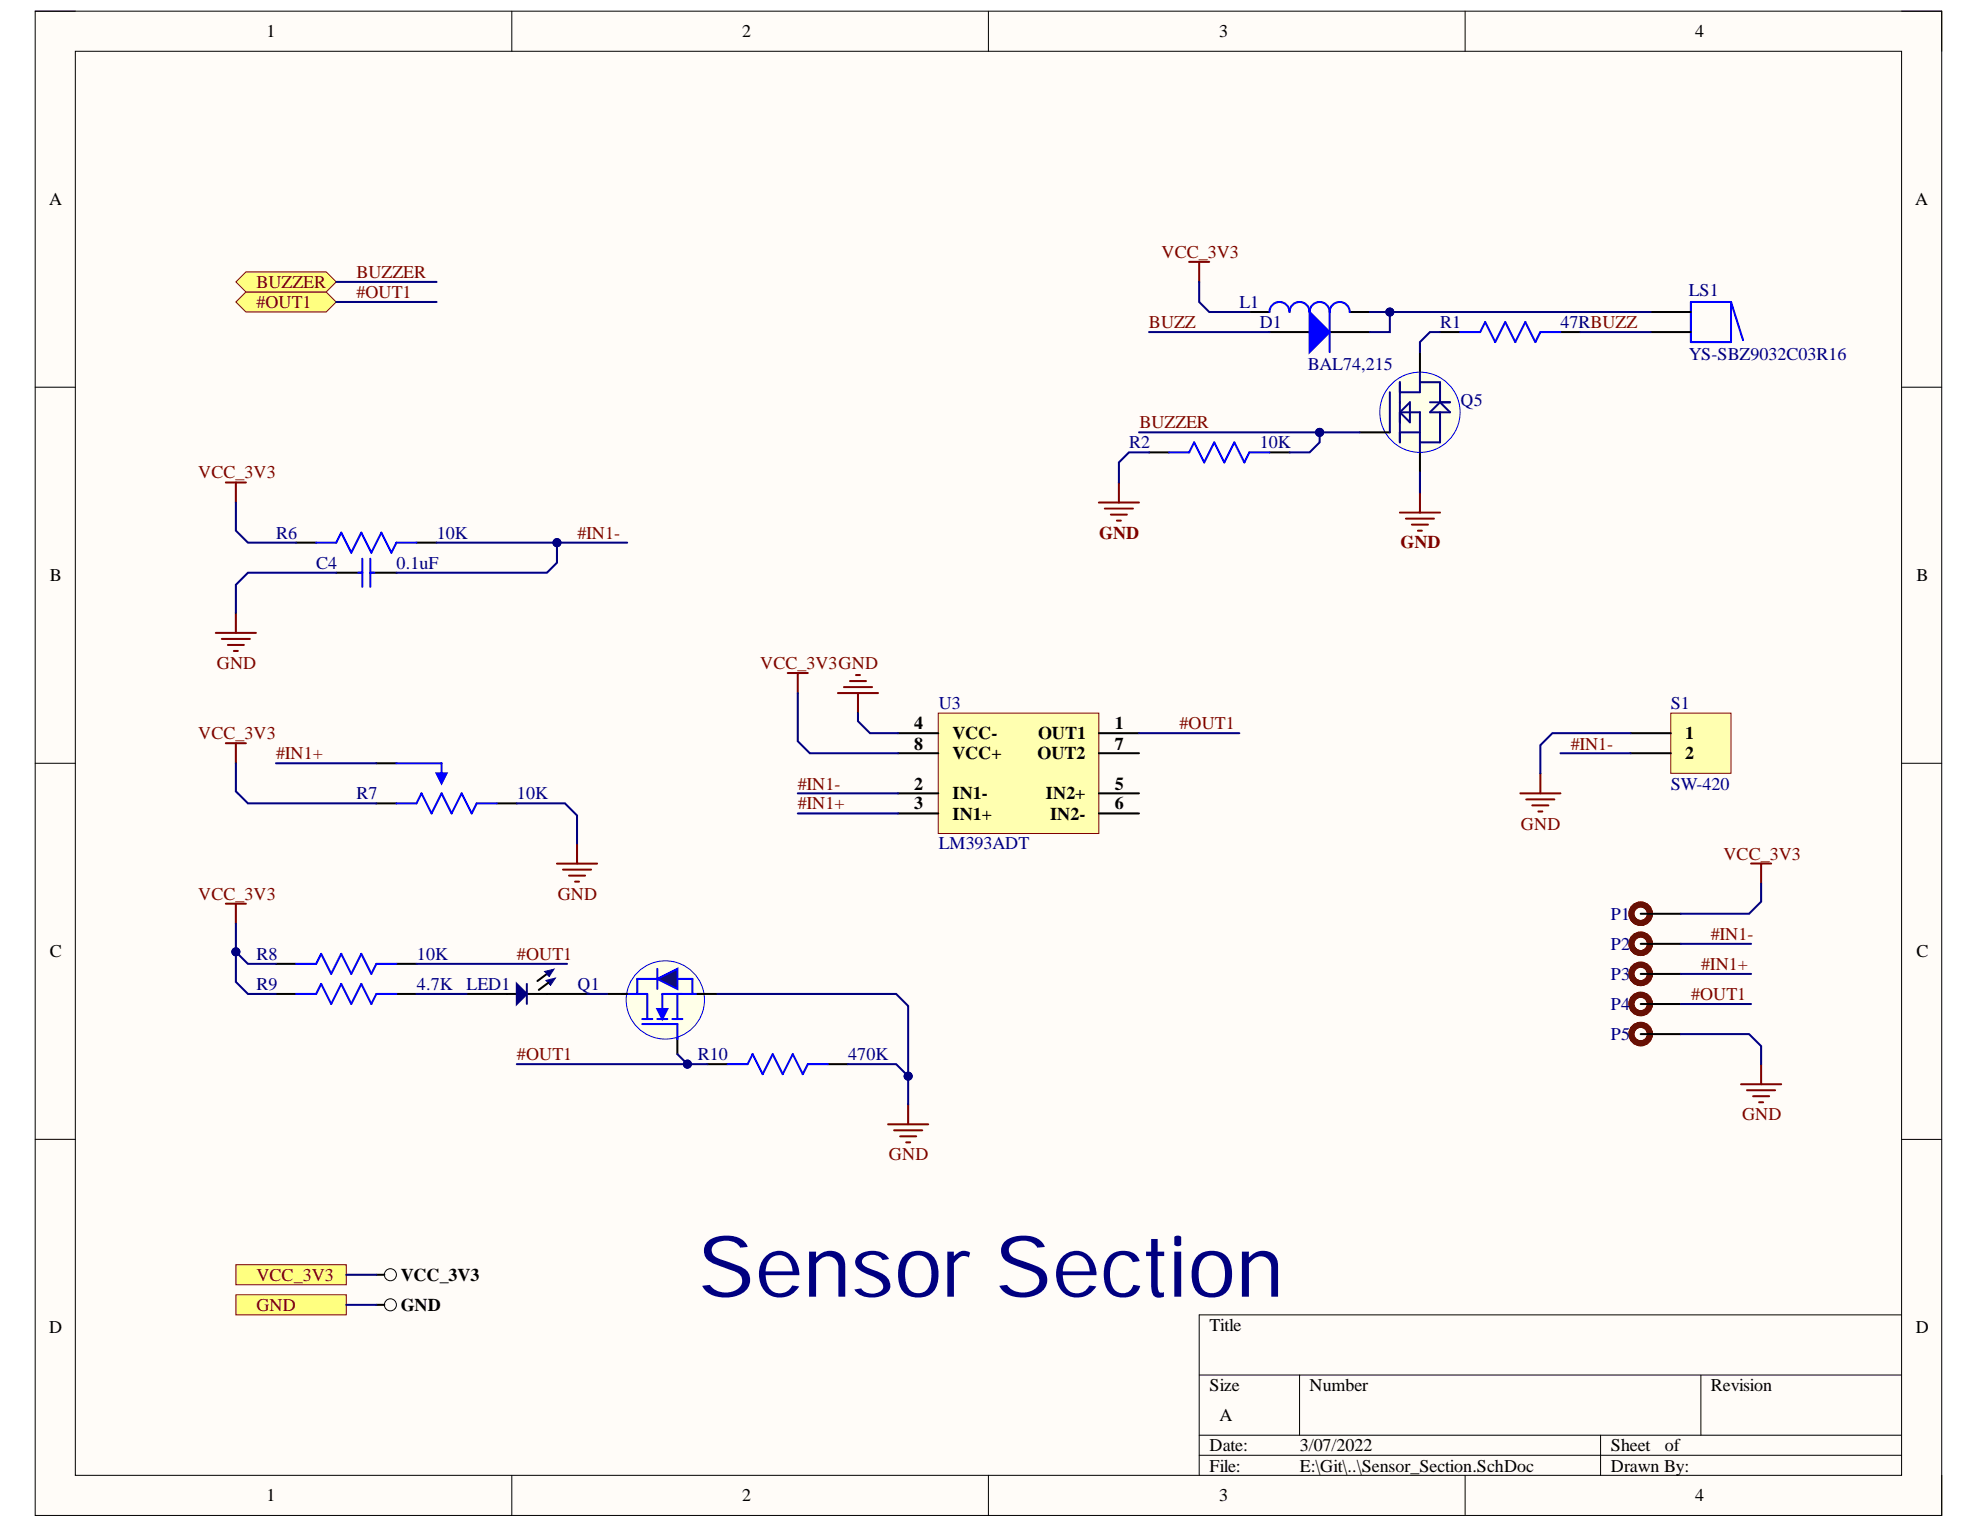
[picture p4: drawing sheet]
<svg xmlns="http://www.w3.org/2000/svg" width="279mm" height="216mm" viewBox="0 0 279 216" stroke-linecap="round" stroke-linejoin="round" font-family="sans-serif">
<path d="M5 1.6h269v212.2h-269z" fill-rule="evenodd" fill="#fffcf8"/>
<path d="M5 1.6h269v212.2h-269z" fill="none" stroke="#000" stroke-width=".14"/>
<path d="M10.6 7.2h257.7v201h-257.7z" fill-rule="evenodd" fill="#fffcf8"/>
<g fill="none" stroke="#000" stroke-width=".14">
<path d="M5 1.6h5.6M10.6 7.2h257.7v201h-257.7zM72.2 1.6v5.6M139.5 1.6v5.6M206.7 1.6v5.6M268.3 1.6h5.7v5.6M5 54.6h5.6M268.3 54.6h5.7M5 107.7h5.6M268.3 107.7h5.7M5 160.8h5.6M268.3 160.8h5.7"/>
<path d="M169.2 194h99.1M183.4 194v8.5M240 194v8.5M268.3 185.5h-99.1v22.7M72.2 208.2v5.6M139.5 208.2v5.6M169.2 202.5h99.1M169.2 205.4h99.1M206.7 208.2v5.6M225.9 202.5v5.7M274 208.2v5.6"/>
</g>
<path d="M132.4 100.6h22.7v17h-22.7z" fill-rule="evenodd" fill="#ffffb0"/>
<path d="M132.4 100.6h22.7v17h-22.7z" fill="none" stroke="#800000" stroke-width=".14"/>
<g fill="none" stroke="#000" stroke-width=".28">
<path d="M41.8 76.6h2.8M58.8 76.6h2.8M47.4 80.8h3.7M52.3 80.8h3.6M126.7 103.5h5.7M126.7 112h5.7M126.7 114.8h5.7M126.7 106.3h5.7M155.1 103.5h5.6M155.1 112h5.6M155.1 114.8h5.6M155.1 106.3h5.6"/>
<path d="M38.9 136h2.9M55.9 136h2.9M38.9 140.3h2.9M55.9 140.3h2.9M95.6 145.9v2.8"/>
</g>
<g fill="none" stroke="#800000" stroke-width=".28">
<path d="M30.5 89.3h5.6M31.3 90.2h4M32.2 91h2.2M33 91.9h.6M33.3 86.5v2.8M118.2 97.8h5.7M119.1 97h4M119.9 96.1h2.3M120.8 95.3h.6M121.1 97.8v2.8M81.4 119v2.9M78.6 121.9h5.7"/>
<path d="M79.4 122.7h4M80.3 123.6h2.3M81.1 124.4h.6"/>
</g>
<path d="M44.6 76.6h2.8l.8-1.4 1.4 2.8 1.4-2.8 1.4 2.8 1.4-2.8 1.4 2.8 .7-1.4h2.9M51.1 78.8v4M52.3 78.8v4M50.6 80.8h.5M52.3 80.8h.5M41.8 136h2.8l.7-1.4 1.4 2.8 1.5-2.8 1.4 2.8 1.4-2.8 1.4 2.8 .7-1.4h2.8M41.8 140.3h2.8l.7-1.5 1.4 2.9 1.5-2.9 1.4 2.9 1.4-2.9 1.4 2.9 .7-1.4h2.8" fill="none" stroke="#00f" stroke-width=".28"/>
<circle cx="93.9" cy="141.1" r="5.5" fill="#ffffe8"/>
<circle cx="93.9" cy="141.1" r="5.5" fill="none" stroke="#00f" stroke-width=".14"/>
<path d="M87.8 140.3h3.5v3.5M90.6 144.5h5v2.1M90.6 143.8h1.4M92.8 143.8h1.4M94.9 143.8h1.4M95.6 140.3v3.5M99.1 140.3h-5.6v3.5" fill="none" stroke="#00f" stroke-width=".28"/>
<path d="M92.8 142.4h1.4l-.7 1.4z" fill="#00f"/>
<path d="M92.8 136.7v2.9M89.9 140.3v-2.2h7.8v2.2M92.8 142.4h1.4l-.7 1.4z" fill="none" stroke="#00f" stroke-width=".28"/>
<path d="M85.7 140.3h2.8M98.4 140.3h2.8" fill="none" stroke="#000" stroke-width=".28"/>
<path d="M92.8 138.1l2.8-1.4v2.9z" fill="#073763"/>
<path d="M92.8 138.1l2.8-1.4v2.9zM102.7 150.2h2.8l.7-1.5 1.4 2.9 1.4-2.9 1.5 2.9 1.4-2.9 1.4 2.9 .7-1.4h2.8" fill="none" stroke="#00f" stroke-width=".28"/>
<path d="M231.5 133.2h5.7M231.5 137.4h5.7M231.5 128.9h5.7M99.8 150.2h2.9M116.8 150.2h2.9M231.5 141.7h5.7M231.5 145.9h5.7" fill="none" stroke="#000" stroke-width=".28"/>
<g fill="none" stroke="#800000" stroke-width=".28">
<path d="M31.9 68.1h2.8M33.3 68.1v2.8M111.2 95h2.8M112.6 95v2.8M31.9 104.9h2.8M33.3 104.9v2.8M31.9 127.5h2.8M33.3 127.5v2.9M247.1 121.9h2.8M248.5 121.9v2.8M125.3 158.7h5.7M126.2 159.5h3.9"/>
<path d="M128.1 155.8v2.9M245.7 153h5.6M246.5 153.8h4M247.4 154.7h2.2M248.2 155.5h.6M248.5 150.2v2.8M127 160.3h2.3M127.9 161.2h.5"/>
</g>
<g fill="none" stroke="#5b0f00" stroke-width=".84">
<circle cx="231.5" cy="133.2" r="1.31"/>
<circle cx="231.5" cy="137.4" r="1.31"/>
<circle cx="231.5" cy="128.9" r="1.31"/>
<circle cx="231.5" cy="128.9" r="1.3"/>
<circle cx="231.5" cy="133.2" r="1.3"/>
<circle cx="231.5" cy="137.4" r="1.3"/>
<circle cx="231.5" cy="141.7" r="1.31"/>
<circle cx="231.5" cy="145.9" r="1.31"/>
<circle cx="231.5" cy="145.9" r="1.3"/>
<circle cx="231.5" cy="141.7" r="1.3"/>
</g>
<path d="M33.3 182.7h15.6v2.8h-15.6z" fill-rule="evenodd" fill="#ffff80"/>
<path d="M33.3 182.7h15.6v2.8h-15.6z" fill="none" stroke="#800000" stroke-width=".14"/>
<circle cx="55.1" cy="184.1" r=".85" fill="none" stroke="#000" stroke-width=".14"/>
<path d="M53.1 184.1h1.1" fill="none" stroke="#000" stroke-width=".28"/>
<path d="M33.3 178.5h15.6v2.8h-15.6z" fill-rule="evenodd" fill="#ffff80"/>
<path d="M33.3 178.5h15.6v2.8h-15.6z" fill="none" stroke="#800000" stroke-width=".14"/>
<circle cx="55.1" cy="179.9" r=".85" fill="none" stroke="#000" stroke-width=".14"/>
<path d="M53.1 179.9h1.1" fill="none" stroke="#000" stroke-width=".28"/>
<path d="M33.3 42.6l1.4-1.4h11.3l1.4 1.4-1.4 1.4h-11.3z" fill-rule="evenodd" fill="#ffff80"/>
<path d="M33.3 42.6l1.4-1.4h11.3l1.4 1.4-1.4 1.4h-11.3z" fill="none" stroke="#800000" stroke-width=".14"/>
<path d="M214.5 112h5.7M215.4 112.8h3.9M216.2 113.7h2.3M217.1 114.5h.5M217.4 109.1v2.9" fill="none" stroke="#800000" stroke-width=".28"/>
<path d="M53.1 113.4h2.8M53.1 107.7h2.8M70.1 113.4h2.8" fill="none" stroke="#000" stroke-width=".28"/>
<path d="M55.9 113.4h2.9l.7-1.4 1.4 2.8 1.4-2.8 1.4 2.8 1.4-2.8 1.5 2.8 .7-1.4h2.8M55.9 107.7h6.4v1.4" fill="none" stroke="#00f" stroke-width=".28"/>
<path d="M61.6 109.1h1.4l-.7 1.4z" fill="#00f"/>
<path d="M61.6 109.1h1.4l-.7 1.4z" fill="none" stroke="#00f" stroke-width=".28"/>
<path d="M77.2 137.4l-1.4 1M65.9 140.3h7M74.3 140.3h8.5" fill="none" stroke="#000" stroke-width=".28"/>
<path d="M76.8 137.1l1.4-.3-.7 1z" fill-rule="evenodd" fill="#0c0087"/>
<path d="M76.8 137.1l1.4-.3-.7 1z" fill="none" stroke="#0c0087" stroke-width=".14"/>
<path d="M77 138.4l1.4-.4-.7 1z" fill-rule="evenodd" fill="#0c0087"/>
<path d="M77 138.4l1.4-.4-.7 1z" fill="none" stroke="#0c0087" stroke-width=".14"/>
<path d="M77.4 138.7l-1.4 1" fill="none" stroke="#000" stroke-width=".28"/>
<path d="M72.9 138.8l1.4 1.5-1.4 1.4z" fill="#0c0087"/>
<path d="M72.9 138.8l1.4 1.5-1.4 1.4zM74.3 138.8v2.9" fill="none" stroke="#11037f" stroke-width=".28"/>
<path d="M235.8 100.6h8.5v8.5h-8.5z" fill-rule="evenodd" fill="#ffffb0"/>
<path d="M235.8 100.6h8.5v8.5h-8.5z" fill="none" stroke="#800000" stroke-width=".14"/>
<path d="M203.2 46.9h2.8M220.2 46.9h2.8M230.1 103.5h5.7M230.1 106.3h5.7" fill="none" stroke="#000" stroke-width=".28"/>
<path d="M167.8 37h2.8M169.2 37v2.8M155.1 70.9h5.6M155.9 71.8h4M156.8 72.6h2.2M157.6 73.5h.6M157.9 68.1v2.8M197.5 72.3h5.7M198.4 73.2h3.9M199.2 74h2.3M200.1 74.9h.5M200.4 69.5v2.8" fill="none" stroke="#800000" stroke-width=".28"/>
<path d="M206 46.9h2.9l.7-1.5 1.4 2.9 1.4-2.9 1.4 2.9 1.4-2.9 1.5 2.9 .7-1.4h2.8" fill="none" stroke="#00f" stroke-width=".28"/>
<circle cx="200.4" cy="58.2" r="5.7" fill="#ffffe8"/>
<circle cx="200.4" cy="58.2" r="5.7" fill="none" stroke="#00f" stroke-width=".14"/>
<path d="M179.1 46.9h5.7M187.6 46.9h5.7M200.4 49.7v2.8M191.9 61h4.2M200.4 63.8v2.9" fill="none" stroke="#000" stroke-width=".28"/>
<path d="M196.1 55.3v5.7M197.5 58.2h2.9v5.6M197.5 53.9v8.5M197.5 58.2l1.5-1.4v2.8zM200.4 52.5v2.8h-2.9M200.4 53.9h2.8v2.9M201.8 58.2l1.4-1.4 1.4 1.4zM201.8 56.8h2.8M203.2 58.2v4.2h-2.8M197.5 61h2.9" fill="none" stroke="#0c0087" stroke-width=".28"/>
<path d="M184.8 44l2.8 2.9-2.8 2.8z" fill="#00f"/>
<path d="M179.1 44a1.42 1.42 0 0 1 1.4-1.4 1.42 1.42 0 0 1 1.5 1.4 1.42 1.42 0 0 1 1.4-1.4 1.42 1.42 0 0 1 1.4 1.4 1.42 1.42 0 0 1 1.4-1.4 1.42 1.42 0 0 1 1.4 1.4M184.8 44l2.8 2.9-2.8 2.8zM187.6 44a1.42 1.42 0 0 1 1.4-1.4 1.42 1.42 0 0 1 1.5 1.4M187.6 44v5.7M165 63.8h2.8l.7-1.4 1.4 2.9 1.4-2.9 1.5 2.9 1.4-2.9 1.4 2.9 .7-1.5h2.8" fill="none" stroke="#00f" stroke-width=".28"/>
<path d="M176.3 44h2.8M190.5 44h2.8M162.1 63.8h2.9M179.1 63.8h2.9" fill="none" stroke="#000" stroke-width=".28"/>
<path d="M33.3 39.8l1.4-1.4h11.3l1.4 1.4-1.4 1.4h-11.3z" fill-rule="evenodd" fill="#ffff80"/>
<path d="M33.3 39.8l1.4-1.4h11.3l1.4 1.4-1.4 1.4h-11.3z" fill="none" stroke="#800000" stroke-width=".14"/>
<path d="M238.6 42.6h5.7v5.7h-5.7zM244.3 42.6l1.7 5.4" fill="none" stroke="#00f" stroke-width=".28"/>
<path d="M232.9 44h5.7M232.9 46.9h5.7" fill="none" stroke="#000" stroke-width=".28"/>
<path d="M33.3 130.4v8.2l1.7 1.7h3.9M248.5 124.7v2.5l-1.7 1.7h-9.6" fill="none" stroke="#000080" stroke-width=".28"/>
<circle cx="33.3" cy="134.3" r=".57" fill="#000080"/>
<circle cx="33.3" cy="134.3" r=".57" fill="none" stroke="#000080" stroke-width=".14"/>
<path d="M33.3 134.3l1.7 1.7h3.9" fill="none" stroke="#000080" stroke-width=".28"/>
<circle cx="33.3" cy="134.3" r=".57" fill="#000080"/>
<circle cx="33.3" cy="134.3" r=".57" fill="none" stroke="#000080" stroke-width=".14"/>
<path d="M47.4 39.8h14.2M47.4 42.6h14.2M33.3 70.9v4l1.7 1.7h6.8M78.6 76.6v2.8l-1.4 1.4h-21.3M47.4 80.8h-12.4l-1.7 1.7v4M33.3 107.7v4l1.7 1.7h18.1M38.9 107.7h14.2M48.9 179.9h4.2M48.9 184.1h4.2" fill="none" stroke="#000080" stroke-width=".28"/>
<circle cx="78.6" cy="76.6" r=".57" fill="#000080"/>
<circle cx="78.6" cy="76.6" r=".57" fill="none" stroke="#000080" stroke-width=".14"/>
<path d="M61.6 76.6h26.9M58.8 136h21.2M58.8 140.3h7.1" fill="none" stroke="#000080" stroke-width=".28"/>
<circle cx="78.6" cy="76.6" r=".57" fill="#000080"/>
<circle cx="78.6" cy="76.6" r=".57" fill="none" stroke="#000080" stroke-width=".14"/>
<path d="M72.9 150.2h24.1" fill="none" stroke="#000080" stroke-width=".28"/>
<circle cx="97" cy="150.2" r=".57" fill="#000080"/>
<circle cx="97" cy="150.2" r=".57" fill="none" stroke="#000080" stroke-width=".14"/>
<path d="M72.9 113.4h6.8l1.7 1.7v3.9M82.8 140.3h2.9M95.6 148.7l1.4 1.5h2.8" fill="none" stroke="#000080" stroke-width=".28"/>
<circle cx="97" cy="150.2" r=".57" fill="#000080"/>
<circle cx="97" cy="150.2" r=".57" fill="none" stroke="#000080" stroke-width=".14"/>
<path d="M101.2 140.3h25.3l1.6 1.7v9.9" fill="none" stroke="#000080" stroke-width=".28"/>
<circle cx="128.2" cy="151.9" r=".57" fill="#000080"/>
<circle cx="128.2" cy="151.9" r=".57" fill="none" stroke="#000080" stroke-width=".14"/>
<path d="M112.6 97.8v6.8l1.7 1.7h12.4M112.6 114.8h14.1M112.6 112h14.1M119.7 150.2h6.8l1.6 1.7v3.9" fill="none" stroke="#000080" stroke-width=".28"/>
<circle cx="128.2" cy="151.9" r=".57" fill="#000080"/>
<circle cx="128.2" cy="151.9" r=".57" fill="none" stroke="#000080" stroke-width=".14"/>
<path d="M160.7 61h31.2M162.1 63.8h-2.8l-1.4 1.5v2.8M121.1 100.6v1.2l1.7 1.7h3.9M160.7 103.5h14.2" fill="none" stroke="#000080" stroke-width=".28"/>
<circle cx="186.2" cy="61" r=".57" fill="#000080"/>
<circle cx="186.2" cy="61" r=".57" fill="none" stroke="#000080" stroke-width=".14"/>
<path d="M169.2 39.8v2.8l1.4 1.4h5.7M162.1 46.9h17M186.2 61v1.4l-1.4 1.4h-2.8" fill="none" stroke="#000080" stroke-width=".28"/>
<circle cx="186.2" cy="61" r=".57" fill="#000080"/>
<circle cx="186.2" cy="61" r=".57" fill="none" stroke="#000080" stroke-width=".14"/>
<path d="M196.1 44v2.9h-2.8" fill="none" stroke="#000080" stroke-width=".28"/>
<circle cx="196.1" cy="44" r=".57" fill="#000080"/>
<circle cx="196.1" cy="44" r=".57" fill="none" stroke="#000080" stroke-width=".14"/>
<path d="M193.3 44h39.6" fill="none" stroke="#000080" stroke-width=".28"/>
<circle cx="196.1" cy="44" r=".57" fill="#000080"/>
<circle cx="196.1" cy="44" r=".57" fill="none" stroke="#000080" stroke-width=".14"/>
<path d="M203.2 46.9h-1.4l-1.4 1.4v1.4M223 46.9h9.9M200.4 66.7v2.8M220.2 106.3h9.9M230.1 103.5h-11l-1.7 1.7v3.9M237.2 137.4h9.9M237.2 133.2h9.9M237.2 145.9h9.6l1.7 1.7v2.6M237.2 141.7h9.9" fill="none" stroke="#000080" stroke-width=".28"/>
<text font-size="12" fill="#000080" x="98.5" y="183">Sensor Section</text>
<g font-size="2.5">
<text x="37.6" y="5.2">1</text>
<text x="104.7" y="5.2">2</text>
<text x="172" y="5.2">3</text>
<text x="239.2" y="5.2">4</text>
<text x="6.9" y="29">A</text>
<text x="270.2" y="29">A</text>
<text x="7" y="82">B</text>
<text x="270.4" y="82">B</text>
<text x="129" y="102.9">4</text>
<text x="129" y="105.8">8</text>
<text x="134.4" y="104.3">VCC-</text>
<text x="134.4" y="107.1">VCC+</text>
<text x="146.4" y="107.1">OUT2</text>
<text x="146.5" y="104.3">OUT1</text>
<text x="157.3" y="102.9">1</text>
<text x="157.3" y="105.8">7</text>
<text x="237.8" y="104.3">1</text>
<text x="237.8" y="107.1">2</text>
<text x="129" y="111.4">2</text>
<text x="134.4" y="112.8">IN1-</text>
<text x="147.6" y="112.8">IN2+</text>
<text x="157.3" y="111.4">5</text>
<text x="129" y="114.2">3</text>
<text x="134.4" y="115.6">IN1+</text>
<text x="148.2" y="115.6">IN2-</text>
<text x="157.3" y="114.2">6</text>
<text x="7" y="135.1">C</text>
<text x="270.4" y="135.1">C</text>
<text x="56.6" y="185">GND</text>
<text x="56.6" y="180.7">VCC_3V3</text>
<text x="6.9" y="188.1">D</text>
<text x="170.7" y="187.8">Title</text>
<text x="270.3" y="188.1">D</text>
<text x="170.7" y="196.3">Size</text>
<text x="184.8" y="196.3">Number</text>
<text x="241.4" y="196.3">Revision</text>
<text x="172.1" y="200.6">A</text>
<text x="170.7" y="204.8">Date:</text>
<text x="170.7" y="207.6">File:</text>
<text x="183.4" y="204.8">3/07/2022</text>
<text x="183.4" y="207.6">E:\Git\..\Sensor_Section.SchDoc</text>
<text x="227.3" y="204.8">Sheet</text>
<text x="227.3" y="207.6">Drawn By:</text>
<text x="234.9" y="204.8">of</text>
<text x="37.6" y="211.9">1</text>
<text x="104.7" y="211.9">2</text>
<text x="172" y="211.9">3</text>
<text x="239.2" y="211.9">4</text>
</g>
<g font-size="2.5" fill="#800000">
<text x="36.2" y="40.6">BUZZER</text>
<text x="50.3" y="39.2">BUZZER</text>
<text x="163.9" y="36.4">VCC_3V3</text>
<text x="36.2" y="43.4">#OUT1</text>
<text x="50.3" y="42.1">#OUT1</text>
<text x="162.1" y="46.3">BUZZ</text>
<text x="160.8" y="60.4">BUZZER</text>
<text x="28" y="67.5">VCC_3V3</text>
<text x="81.5" y="76">#IN1-</text>
<text x="155.1" y="76">GND</text>
<text x="197.6" y="77.4">GND</text>
<text x="30.6" y="94.4">GND</text>
<text x="107.3" y="94.4">VCC_3V3GND</text>
<text x="28" y="104.3">VCC_3V3</text>
<text x="39" y="107.1">#IN1+</text>
<text x="166.4" y="102.9">#OUT1</text>
<text x="221.6" y="105.8">#IN1-</text>
<text x="112.6" y="111.4">#IN1-</text>
<text x="112.6" y="114.2">#IN1+</text>
<text x="214.6" y="117.1">GND</text>
<text x="243.2" y="121.3">VCC_3V3</text>
<text x="28" y="127">VCC_3V3</text>
<text x="78.7" y="127">GND</text>
<text x="73" y="135.4">#OUT1</text>
<text x="240.1" y="136.9">#IN1+</text>
<text x="241.4" y="132.6">#IN1-</text>
<text x="238.6" y="141.1">#OUT1</text>
<text x="73" y="149.6">#OUT1</text>
<text x="245.8" y="158.1">GND</text>
<text x="125.4" y="163.7">GND</text>
<text x="36.2" y="185">GND</text>
<text x="36.2" y="180.7">VCC_3V3</text>
</g>
<g font-size="2.5" fill="#000080">
<text x="238.3" y="41.7">LS1</text>
<text x="174.9" y="43.4">L1</text>
<text x="177.8" y="46.3">D1</text>
<text x="203.2" y="46.3">R1</text>
<text x="220.2" y="46.3">47RBUZZ</text>
<text x="184.5" y="52.2">BAL74,215</text>
<text x="238.3" y="50.9">YS-SBZ9032C03R16</text>
<text x="206.1" y="57.4">Q5</text>
<text x="159.3" y="63.3">R2</text>
<text x="177.8" y="63.3">10K</text>
<text x="39" y="76">R6</text>
<text x="61.6" y="76">10K</text>
<text x="44.6" y="80.2">C4</text>
<text x="56" y="80.2">0.1uF</text>
<text x="132.5" y="100.1">U3</text>
<text x="235.8" y="100.1">S1</text>
<text x="50.3" y="112.8">R7</text>
<text x="73" y="112.8">10K</text>
<text x="235.8" y="111.4">SW-420</text>
<text x="132.5" y="119.9">LM393ADT</text>
<text x="227.3" y="129.8">P1</text>
<text x="36.2" y="135.4">R8</text>
<text x="58.8" y="135.4">10K</text>
<text x="227.3" y="134.1">P2</text>
<text x="36.2" y="139.7">R9</text>
<text x="58.8" y="139.7">4.7K</text>
<text x="65.9" y="139.7">LED1</text>
<text x="81.5" y="139.7">Q1</text>
<text x="227.3" y="142.5">P4</text>
<text x="227.3" y="138.3">P3</text>
<text x="98.5" y="149.6">R10</text>
<text x="119.7" y="149.6">470K</text>
<text x="227.3" y="146.7">P5</text>
</g>
</svg>
